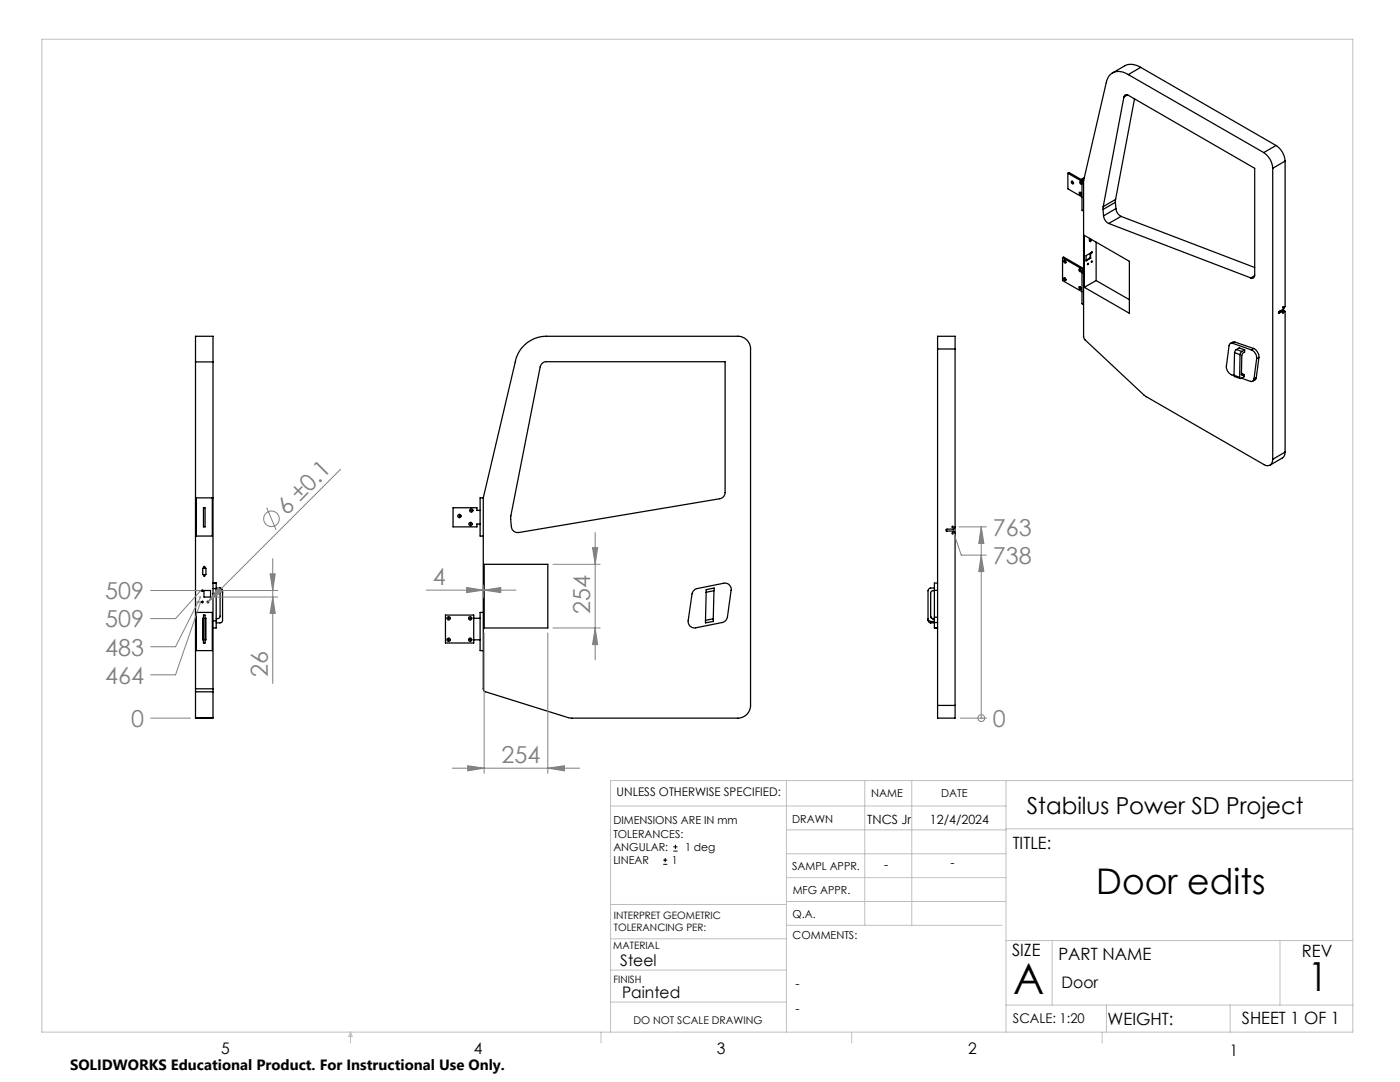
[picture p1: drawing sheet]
<svg xmlns="http://www.w3.org/2000/svg" width="279mm" height="216mm" viewBox="0 0 279 216" stroke-linecap="round" stroke-linejoin="round" font-family="sans-serif">
<g fill="none" stroke="#000" stroke-width=".25">
<path d="M224.3 19.4a.53 .53 0 0 1 .9-.4l25.2 14.6v21.4a.48 .48 0 0 1-.3 .5 .48 .48 0 0 1-.5 0M224.3 19.4l-4.1 21.8M225 18.9l-.7 .5M225.2 14.9a2.65 2.65 0 0 0-4.3 1.2l-4.6 20v31.1l.1 .4 12.2 11.5 23.6 13.6a1.09 1.09 0 0 0 1.3 .1 1.09 1.09 0 0 0 .5-1.1M225.2 14.9l27 15.5M226.4 19.7l-3.8 20.1M227.6 13.4l-1.6-.6-1 .1-3 1.7M227.6 13.4l-2.4 1.5M227.6 13.4l27.1 15.6M213.1 34.6v3.1l2.8 1.6M213.1 34.6l2.8 1.6M213.1 34.6l.3-.2 2.5 1.5"/>
<path d="M213.8 36.2a.27 .27 0 0 1 .4 .1 .27 .27 0 0 1-.2 .4zM214 36.2l.2 .3M215.4 38.4a.29 .29 0 0 1 .4 .1 .29 .29 0 0 1-.2 .4zM215.5 36.3a.26 .26 0 0 1 .4 .1 .26 .26 0 0 1-.2 .4zM215.6 38.4l.2 .4M215.7 36.2l.2 .4M215.9 35.7l.4 .2M215.9 35.7v6.2l.4 .3M216.4 35.5l-.5 .2M222.6 39.8v.6M222.6 39.8l-2.4 1.4M252.2 30.4a4 4 0 0 1 1.8 3.2"/>
<path d="M254 33.6v58.1M254.7 29a4 4 0 0 1 1.8 3.1M254.7 29l-2.5 1.4M256.5 32.1v29.1l-.3 .5-1 .5-.1 .2 .2 .1M256.5 32.1l-2.5 1.5M212.1 51.4v4.6l3.8 2.2M212.1 51.4l3.9 2.3M212.1 51.4l.2-.1 4 2.3-.3 .1M212.3 52a.29 .29 0 0 1 .4 .1 .29 .29 0 0 1-.2 .4l-.2-.3zM212.3 55.5a.29 .29 0 0 1 .4 .1 .29 .29 0 0 1-.2 .4l-.2-.3zM212.5 52l.2 .4M212.5 55.5l.2 .3"/>
<path d="M215.4 57.2a.27 .27 0 0 1 .3 .2 .27 .27 0 0 1-.2 .3l-.2-.2zM215.4 53.7l.2 .1a.25 .25 0 0 1 .2 .3 .25 .25 0 0 1-.3 .1 .25 .25 0 0 1-.2-.3zM215.5 53.7l.3 .4M215.5 57.2l.3 .4M215.9 54.3v6.3l.4 .2M215.9 54.3l.1 .1M216 53.7v.6M216.3 54.2l-.4 .2 .4 .2M216.3 54.1l-.4 .2M216.4 47l9 5.1v10.4l-9-5.2zM216.7 51l1-.5v1l-1 .6zM217.1 52.6l-.1 .1"/>
<path d="M217.1 52.5l.1 .2-.2 .1zM217.4 47.6v.4l.4-.2M217.6 51.5h.1M217.6 51.5l-.9 .4M217.6 50.6v.9M217.6 48h.1l-.1 .2zM217.7 47.7l-.3 .2M217.9 52.1l.1 .1-.2 .2zM217.9 50.3l.1 .1-.2 .1zM217.9 50.3l-.1 .1M217.9 52.1l-.1 .1M218.8 56l6.6 3.8"/>
<path d="M218.8 48.3v7.7M218.8 56l-2.4 1.3M220.1 41.8l.1 1.3M220.2 41.2l-.1 .6M220.2 43.1l.3 .8 .8 .7M221.3 44.6l28.3 10.9M222.6 40.4l-2.5 1.4M222.6 40.4l.1 1.2M222.7 41.6l.3 .8 .7 .8M222.7 41.6l-2.5 1.5M223.7 43.2l-2.4 1.4M223.7 43.2l26.7 10.2"/>
<path d="M250.4 55l-.8 .5M39 72.2v-5.1h3.5v5.1M39 72.2h3.5M39 72.2v65.2M42.5 72.2v65.2M104.3 69.3a6.4 6.4 0 0 1 4.7-2.2h38.2a2.53 2.53 0 0 1 2.6 2.5v71.2a2.53 2.53 0 0 1-2.6 2.5h-33.3l-17-5.3a.55 .55 0 0 1-.5-.6v-38.1l6.6-27.7 .5-1.3zM108.1 72.6l.3-.3 .5-.1h35.8v26.2a1.24 1.24 0 0 1-1 1.1l-40.2 6.8a1.28 1.28 0 0 1-1.4-1.2l-.2-2 5.9-29.9zM187.1 69.6v-2.5h3.5v2.5M187.1 69.6v71.2M187.1 69.6h3.5M190.6 69.6v71.2M246 68.5h-.1a.47 .47 0 0 0-.6 .5l-.5 4a1.76 1.76 0 0 0 1 1.8l.5 .2"/>
<path d="M246 68.5l3.7 1.3M246.3 74.9l.1 .2 1.1 .4M246.3 74.9l1.1 .4M246.4 70.4l1.1 .4M246.4 70.4l-.1 4.5M246.5 68.3l-.4-.1-.6 .3M246.5 68.3l3.7 1.2M246.5 68.3l-.5 .2M246.7 69.7l-.3 .7M246.7 69.7l.6-.3 1.1 .4M246.7 69.7l1.2 .4M247.5 70.8l-.1 4.5"/>
<path d="M247.8 75.5l1.9 .6h.3l.3-.5M247.8 74.4l.5 .4M247.8 74.6l.3 .3M247.9 70.1l-.4 .7M248.3 74.8v.4l-.6 .3h-.2l-.1-.2M248.3 74.8l-.2 .1M248.4 69.8v.4l-.5 .4-.1 .3v3.9l.1 .1h.2M248.4 69.8l-.5 .3M249.7 69.8a1.76 1.76 0 0 1 1.1 1.8M250.2 69.5a2 2 0 0 1 1 1.8M250.2 69.5l-.5 .3M250.7 75.4l-.2 .3-.5 .4"/>
<path d="M250.7 75.4l-.4 .2M250.8 71.6l-.5 4M251.2 71.3l-.5 4.1M251.2 71.3l-.4 .3M255.2 62.4v.1M255.2 62.4l.1 .1M255.5 62.1l-.3 .2M255.5 62.1h.1M255.5 62.1l.1 .1M256.1 61.2l-.1 .2M256.1 62.3l-.1 .1M256.2 62l-.9 .5"/>
<path d="M256.2 62l.3 .1v28.1M256.2 62l-1 .4M39 99.3h3.5M39.2 99.3v7.7h3.2v-7.7M96.4 99.3h-.6v7.7h.6M256.5 90.2l-.1 .5-.4 .6-2.5 1.5M256.5 90.2l-2.5 1.5M40.5 113.4h.6v1.3h-.6zM40.6 101.3h.3v3.8h-.3zM40.7 117.8h1.3v1.3h-1.3zM42.5 116.3l.6 .1M42.5 118.5h.6"/>
<path d="M42.5 117.4h.6M42.5 116.4h.6M43.1 117.4v1.1M43.1 117.3h.8M43.1 117.8h.3M43.1 116.4v1M43.1 118.5v5.4M43.1 117.7h.8M43.4 117.8l.4 .2 .1 .3M43.4 117.9h.3l.2 .5M43.4 117.8v.1M43.9 118.3v4.7a.56 .56 0 0 1-.8 .4"/>
<path d="M43.9 117.7l.4 .2 .1 .3M43.9 117.3l.3 .1 .2 .4v6.1l-.4 .4h-.9M43.9 117.3v.4M95.8 101.8h-.6v-.5h-4.8v3.8h4.8v-.5h.6M96.6 112.6h12.7v12.7h-12.7zM138.4 117.9l.6-.4 5.4-1.1a1.26 1.26 0 0 1 1.5 1.4l-.7 5.4a1.38 1.38 0 0 1-1.1 1l-5.2 1.1a1.27 1.27 0 0 1-1.6-1.4l.8-5.4zM140.9 118.2l-.1 5.6M142.5 117.9v-.6l-1.6 .4v.5M142.5 117.9l-1.6 .3M142.5 117.9l-.2 5.6M186.5 117.3l-1 .1-.3 .5v5.9l.3 .4 .2 .1M186.5 117.9a.54 .54 0 0 0-.8 .5v4.7l.2 .3 .3 .1"/>
<path d="M186.5 117.8h.6M186.5 117.8v5.4M187.1 116.3h-.6v1.5M190.6 105.2l-.3 .4h-1.4l-.1 .1 .1 .3h1.4l.3 .4M39 137.4v.6M39 138v5.2M39 137.4h3.5M39 138h3.5M39.2 122.2h3.2v7.6h-3.2zM40.6 123.4h-.1v4.3h.1M40.6 122.7h.3v5.6h-.3zM40.9 123.4h.2v4.3h-.2"/>
<path d="M42.5 137.4v.6M42.5 138v5.2M42.5 123.9h.6M43.1 123.9v1.4h-.6M88.9 122.7h5.6v5.6h-5.6zM94.5 127.7h1.3M94.5 123.4h1.3M96.4 122.2h-.6v7.6h.6M142.3 123.5v.5l-1.5 .3v-.5M142.3 123.5l-1.5 .3M185.2 123.5l.2 .3 .3 .2M185.7 122.9l.2 .5h.3"/>
<path d="M185.7 124v.3M185.7 124h.8M185.7 124.3h.8M186.2 123.5h.3M186.2 123.4v.1M186.2 123.4h.3M186.5 123.2v1M186.5 125.3h.6M186.5 123.2h.6M186.5 124.2v1.1M186.5 124.2h.6M39 143.2v.1h3.5v-.1"/>
<path d="M39 143.2h3.5M187.1 140.8v2.5h3.5v-2.5M187.1 140.8h3.5"/>
<circle cx="256.1" cy="61.4" r=".11"/>
<circle cx="256.1" cy="62.4" r=".11"/>
<circle cx="40.4" cy="117.9" r=".15"/>
<circle cx="40.8" cy="114.9" r=".13"/>
<circle cx="40.8" cy="113.1" r=".13"/>
<circle cx="91.7" cy="103" r=".32"/>
<circle cx="93.9" cy="104.5" r=".32"/>
<circle cx="94.1" cy="101.9" r=".32"/>
<circle cx="190.1" cy="105.1" r=".13"/>
<circle cx="190.1" cy="106.4" r=".13"/>
<circle cx="40.4" cy="120.1" r=".15"/>
<circle cx="41.5" cy="120.1" r=".14"/>
<circle cx="89.5" cy="123.4" r=".32"/>
<circle cx="89.5" cy="127.7" r=".32"/>
<circle cx="93.8" cy="127.7" r=".33"/>
<circle cx="93.8" cy="123.4" r=".33"/>
</g>
<g fill="none" stroke="#808080" stroke-width=".2">
<path d="M68 93.6l-26.6 26.6M30.1 117.8l9.9 .1-5 5.5h-4.9M39.7 119.1h.3l-5 9.9h-4.9M43 117.8h12.4M43 119.1h12.4M43.6 117.3l.7 .7-2.7 2zM53.2 101.3l1.9 4.4M53.9 114.5h1l-.5 3.3zM54.4 119.1l.5 3.3h-1zM54.4 111.5v24.9M85.1 117.8h17.9M93.1 117.2l3.3 .6-3.3 .5z"/>
<path d="M96.4 116.7v2.6M96.6 117.8l3.3-.6v1.1zM110.3 112.6h9.5M118.3 109.3h1l-.5 3.3zM118.8 106.3v25.4M190.4 106.4l1.4 4.4h5M191.4 105.1h5.4M195.8 110.8l.6 3.3h-1.1zM195.8 105.1l.6 3.3h-1.1zM195.8 105.1v38.2M39.1 120.1h.9l-5 14.6h-4.9M96.6 126.3v28"/>
<path d="M109.3 126.3v28M110.3 125.3h9.5M118.8 125.3l.5 3.3h-1zM30.1 143.3h7.9M90.3 153.3h25.4M93.3 152.8l3.3 .5-3.3 .5zM109.3 153.3l3.3-.5v1zM191.6 143.3h5.2M195.8 143.3h.1"/>
<circle cx="54.2" cy="103.5" r="1.56"/>
<circle cx="195.9" cy="143.3" r=".68"/>
</g>
<g fill="none" stroke="#000" stroke-width=".2">
<path d="M40.3 117.9h.2M40.4 117.7v.3M40.4 120v.2M40.6 114.9h.3M40.6 113.1h.3M40.8 113v.2M40.8 114.8v.2M41.5 120v.2M91.5 103h.3M91.7 102.8v.3M93.8 104.6h.2M93.9 104.4v.3"/>
<path d="M93.9 101.8h.3M94.1 101.7v.3M190 106.4h.3M190 105.1h.3M190.1 105v.3M190.1 106.3v.2M40.3 120.1h.2M41.4 120.1h.2M89.4 123.4h.3M89.4 127.7h.3M89.5 123.3v.2M89.5 127.5v.3"/>
<path d="M93.7 123.4h.2M93.7 127.7h.2M93.8 123.3v.2M93.8 127.5v.3M132.4 172.5h.8M132.4 171.6h.8M132.8 171.2v.8M134.4 169.8h.8M134.4 169h.8M134.8 168.6v.8"/>
</g>
<g fill="none" stroke="#000" stroke-width=".2" stroke-dasharray="15.2 1.3 1.3 1.3" stroke-linecap="butt">
<path d="M40.2 117.8h-.1M91.4 103h-.1M91.7 102.7v-.2M91.7 103.2v.2M91.9 103h.2M93.7 104.5h-.2M93.8 101.8h-.2M93.9 104.3v-.2M93.9 104.8v.2M94.1 101.6v-.2M94.1 102.1v.2M94.2 104.5h.2"/>
<path d="M94.3 101.8h.2M40.2 120.1h-.1M40.4 120.3v.1M41.3 120.1h-.1M41.5 120.3v.1M89.3 127.6h-.2M89.3 123.4h-.2M89.6 127.4v-.2M89.6 127.9v.2M89.6 123.1v-.2M89.6 123.6v.2M89.8 127.6h.2"/>
<path d="M89.8 123.4h.2M93.6 123.4h-.2M93.6 127.6h-.2M93.8 123.1v-.2M93.8 123.6v.2M93.8 127.4v-.2M93.8 127.9v.2M94.1 123.4h.2M94.1 127.6h.2"/>
</g>
<g fill="none" stroke="#c0c0c0" stroke-width=".2">
<path d="M8.4 7.8h261.6v198.2h-261.6zM157 155.8v50.2M172.6 155.8v28.8M182 155.8v28.8M200.8 155.8v50.2M270 155.8h-148.2v50.2M121.8 160.8h79M157 170.4h43.8M157 165.6h43.8M157 175.1h43.8M157 179.9h43.8M200.8 165.4h69.2"/>
<path d="M121.8 200h35.2M121.8 193.6h35.2M121.8 187.3h35.2M121.8 180.5h35.2M157 184.6h42.9M200.8 187.7h69.2M210 187.7v12.9M255.4 187.7v12.9M70 206v2.1M70 206l.3 .8h-.7zM119.9 206v2.1M170 206v2.1"/>
<path d="M200.8 200.6h69.2M220 206v2.1M220.8 200.6v5.4M245.5 200.6v5.4"/>
</g>
<g fill="#808080">
<path d="M43.6 117.3l.7 .7-2.7 2z"/>
<path d="M93.3 152.8l3.3 .5-3.3 .5zM109.3 153.3l3.3-.5v1zM93.1 117.2l3.3 .6-3.3 .5zM96.6 117.8l3.3-.6v1.1z"/>
<path d="M118.8 125.3l.5 3.3h-1zM118.3 109.3h1l-.5 3.3z"/>
<path d="M53.9 114.5h1l-.5 3.3zM54.4 119.1l.5 3.3h-1z"/>
<path d="M195.8 110.8l.6 3.3h-1.1zM195.8 105.1l.6 3.3h-1.1z"/>
</g>
<text font-size="8.5" x="202.2" y="198.3">A</text>
<text font-size="8" x="261" y="197.8">1</text>
<text font-size="7.1" x="218.8" y="178.4">Door edits</text>
<g font-size="4.7" fill="#808080">
<text x="57.2" y="102.9" transform="rotate(-45 57.2 102.9)">6 ±0.1</text>
<text x="198.2" y="106.9">763</text>
<text x="198.2" y="112.5">738</text>
<text x="21" y="119.6">509</text>
<text x="86.4" y="116.7">4</text>
<text x="21" y="125.2">509</text>
<text x="117.8" y="122.5" transform="rotate(-90 117.8 122.5)">254</text>
<text x="21" y="130.8">483</text>
<text x="21" y="136.4">464</text>
<text x="53.4" y="135.1" transform="rotate(-90 53.4 135.1)">26</text>
<text x="26.2" y="145">0</text>
<text x="198.2" y="145">0</text>
<text x="100.1" y="152.3">254</text>
</g>
<text font-size="4.7" x="204.9" y="162.3">Stabilus Power SD Project</text>
<g font-size="3.4">
<text x="202.1" y="169.3">TITLE:</text>
<text x="202" y="190.8">SIZE</text>
<text x="211.2" y="191.5">PART NAME</text>
<text x="259.8" y="191">REV</text>
<text x="221" y="204.5">WEIGHT:</text>
<text x="247.8" y="204.4">SHEET 1 OF 1</text>
</g>
<g font-size="3.2">
<text x="123.8" y="192.7">Steel</text>
<text x="211.9" y="197.1">Door</text>
<text x="124.2" y="199.1">Painted</text>
<text x="44.2" y="210.4">5</text>
<text x="94.6" y="210.3">4</text>
<text x="143.1" y="210.4">3</text>
<text x="193.2" y="210.3">2</text>
<text x="245.4" y="210.6">1</text>
</g>
<text font-size="3" x="14" y="213.5">SOLIDWORKS Educational Product. For Instructional Use Only.</text>
<text font-size="2.7" x="202.1" y="204">SCALE: 1:20</text>
<g font-size="2.5">
<text x="173.1" y="164.5">TNCS Jr</text>
<text x="185.6" y="164.5">12/4/2024</text>
<text x="176.5" y="173.4">-</text>
<text x="189.7" y="173">-</text>
<text x="158.8" y="197.2">-</text>
<text x="158.8" y="202.2">-</text>
</g>
<text font-size="2.4" x="123.1" y="158.9">UNLESS OTHERWISE SPECIFIED:</text>
<g font-size="2.2">
<text x="173.9" y="159.1">NAME</text>
<text x="187.8" y="158.9">DATE</text>
<text x="122.4" y="164.5">DIMENSIONS ARE IN mm</text>
<text x="122.4" y="167.1">TOLERANCES:</text>
<text x="158.1" y="164.2">DRAWN</text>
<text x="122.4" y="172.4">LINEAR</text>
<text x="122.4" y="169.8">ANGULAR:</text>
<text x="134.1" y="172.4">1</text>
<text x="136.7" y="169.8">1 deg</text>
<text x="158.1" y="173.7">SAMPL APPR.</text>
<text x="158.2" y="178.4">MFG APPR.</text>
<text x="158.2" y="183.2">Q.A.</text>
<text x="158.2" y="187.4">COMMENTS:</text>
</g>
<text font-size="2.1" x="126.4" y="204.3">DO NOT SCALE DRAWING</text>
<g font-size="2">
<text x="122.5" y="183.3">INTERPRET GEOMETRIC</text>
<text x="122.5" y="185.9">TOLERANCING PER:</text>
<text x="122.4" y="189.4">MATERIAL</text>
<text x="122.4" y="196.2">FINISH</text>
</g>
</svg>
